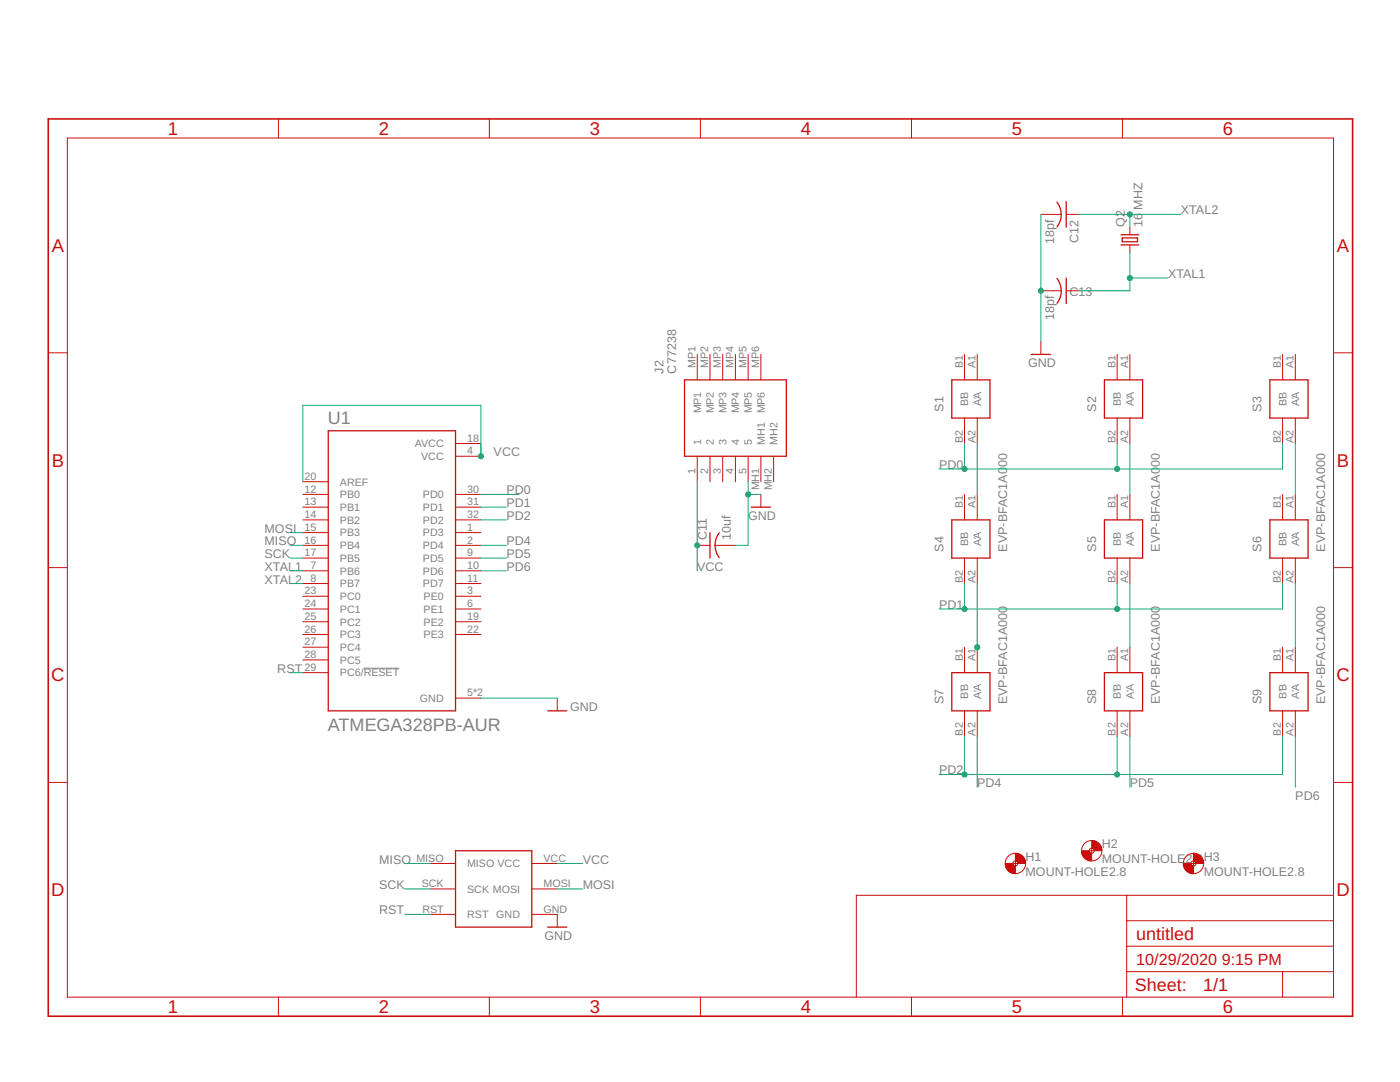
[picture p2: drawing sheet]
<svg xmlns="http://www.w3.org/2000/svg" width="279mm" height="216mm" viewBox="0 0 279 216" stroke-linecap="round" stroke-linejoin="round" font-family="sans-serif">
<path d="M72.6 133.3h7.1" fill="none" stroke="#808080" stroke-width=".2"/>
<g fill="none" stroke="#c90d0c" stroke-width=".25">
<path d="M210.9 40.3a4 4 0 0 1 0 5M210.9 55.6a4 4 0 0 1 0 4.9M212.8 40.2v5.1M212.8 55.5v5.1M223.7 46.8h3.6M223.7 48.9h3.6M224 47.5h3v.7h-3zM136.6 75.8h20.3v15.2h-20.3zM189.9 75.8h7.7v7.6h-7.7zM205.8 70.7h3.8M220.4 75.8h7.6v7.6h-7.6zM253.4 75.8h7.6v7.6h-7.6z"/>
<path d="M65.5 86h25.4v55.8h-25.4zM141.7 106.3v5.1M143.6 106.3a4 4 0 0 0-.1 5M149.9 101.2h3.9M189.9 103.7h7.7v7.7h-7.7zM220.4 103.7h7.6v7.7h-7.6zM253.4 103.7h7.6v7.7h-7.6zM189.9 134.2h7.7v7.6h-7.7zM220.4 134.2h7.6v7.6h-7.6zM253.4 134.2h7.6v7.6h-7.6zM109.3 141.8h3.8M90.9 169.8h15.2v15.2h-15.2z"/>
<path d="M109.3 185h3.8"/>
</g>
<g fill="none" stroke="#c90d0c" stroke-width=".2">
<path d="M13.4 27.5h252.7v171.5h-252.7zM55.6 23.7v3.8M97.7 23.7v3.8M139.8 23.7v3.8M181.9 23.7v3.8M224 23.7v3.8M207.7 42.8h4.1M207.7 58h4.1M212.8 42.8h2.5M212.8 58h2.5M225.5 45.3v1.5M225.5 48.9v1.5"/>
<path d="M9.6 70.4h3.8M139.1 70.7v5.1M141.7 70.7v5.1M144.2 70.7v5.1M146.8 70.7v5.1M149.3 70.7v5.1M151.8 70.7v5.1M192.5 70.7v5.1M195 70.7v5.1M207.7 68.2v2.5M222.9 70.7v5.1M225.5 70.7v5.1"/>
<path d="M256 70.7v5.1M258.5 70.7v5.1M266.1 70.4h3.8M60.4 98.7h5.1M60.4 96.1h5.1M90.9 91h5.1M90.9 98.7h5.1M90.9 88.5h5.1M139.1 91v5.1M141.7 91v5.1M144.2 91v5.1M146.8 91v5.1"/>
<path d="M149.3 91v5.1M151.8 91v5.1M151.8 98.7v2.5M154.4 91v5.1M192.5 83.4v5.1M192.5 98.7v5M195 83.4v5.1M195 98.7v5M222.9 83.4v5.1M222.9 98.7v5M225.5 83.4v5.1M225.5 98.7v5"/>
<path d="M256 83.4v5.1M256 98.7v5M258.5 83.4v5.1M258.5 98.7v5M9.6 113.3h3.8M60.4 101.2h5.1M60.4 103.7h5.1M60.4 106.3h5.1M60.4 108.8h5.1M60.4 111.4h5.1M60.4 113.9h5.1M60.4 116.4h5.1"/>
<path d="M60.4 119h5.1M90.9 101.2h5.1M90.9 103.7h5.1M90.9 106.3h5.1M90.9 108.8h5.1M90.9 111.4h5.1M90.9 113.9h5.1M90.9 116.4h5.1M90.9 119h5.1M139.1 108.8h2.6M142.7 108.8h4.1M192.5 111.4v5"/>
<path d="M195 111.4v5M222.9 111.4v5M225.5 111.4v5M256 111.4v5M258.5 111.4v5M266.1 113.3h3.8M60.4 121.5h5.1M60.4 124.1h5.1M60.4 126.6h5.1M60.4 129.1h5.1M60.4 131.7h5.1M60.4 134.2h5.1"/>
<path d="M90.9 139.3h5.1M90.9 121.5h5.1M90.9 124.1h5.1M90.9 126.6h5.1M111.2 139.3v2.5M192.5 129.1v5.1M195 129.1v5.1M222.9 129.1v5.1M225.5 129.1v5.1M256 129.1v5.1M258.5 129.1v5.1M9.6 156.1h3.8"/>
<path d="M192.5 141.8v5.1M195 141.8v5.1M222.9 141.8v5.1M225.5 141.8v5.1M256 141.8v5.1M258.5 141.8v5.1M266.1 156.1h3.8M85.8 172.3h5.1M85.8 177.4h5.1M106.1 172.3h5.1M106.1 177.4h5.1M202.1 172.3h1.1"/>
<path d="M202.6 171.8v1M217.4 169.8h1M217.9 169.2v1.1M224.9 178.6v20.4M237.7 172.3h1M238.2 171.8v1M266.1 178.6h-95.2v20.4M55.6 199v3.8M85.8 182.5h5.1M97.7 199v3.8M106.1 182.5h5.1v2.5M139.8 199v3.8"/>
<path d="M181.9 199v3.8M224 199v3.8M224.9 193.9h41.2M224.9 188.8h41.2M224.9 183.7h41.2M256 193.9v5.1"/>
<circle cx="202.6" cy="172.3" r="2.03"/>
<circle cx="202.6" cy="172.3" r=".51"/>
<circle cx="217.9" cy="169.8" r="2.03"/>
<circle cx="217.9" cy="169.8" r=".51"/>
<circle cx="238.2" cy="172.3" r="2.03"/>
<circle cx="238.2" cy="172.3" r=".51"/>
</g>
<g fill="#c90d0c" stroke="#c90d0c" stroke-width=".2">
<path d="M202.6 170.3a2.04 2.04 0 0 1 2.1 2h-1.5l-.1-.3-.5-.2z" fill-rule="evenodd"/>
<path d="M200.6 172.3h1.5l.2 .4 .3 .1v1.5a1.97 1.97 0 0 1-2-2z" fill-rule="evenodd"/>
<path d="M217.9 167.7a1.97 1.97 0 0 1 2 2.1h-1.5l-.1-.3-.4-.3z" fill-rule="evenodd"/>
<path d="M215.8 169.8h1.6l.2 .4 .3 .1v1.5a2 2 0 0 1-2.1-2z" fill-rule="evenodd"/>
<path d="M238.2 170.3a2.04 2.04 0 0 1 2 2h-1.5l-.1-.3-.4-.2z" fill-rule="evenodd"/>
<path d="M236.2 172.3h1.5l.2 .4 .3 .1v1.5a2 2 0 0 1-2-2z" fill-rule="evenodd"/>
</g>
<path d="M9.6 23.7h260.3v179.1h-260.3z" fill="none" stroke="#c90d0c" stroke-width=".32"/>
<g fill="none" stroke="#0dab76" stroke-width=".2">
<path d="M207.7 42.8v25.4M215.3 42.8h20.3M225.5 42.8v2.5M225.5 50.4v7.6h-10.2M225.5 55.5h7.6M96 98.7h7.6M96 91v-10.1h-35.6v15.2M139.1 96.1v17.8M149.3 96.1v12.7h-2.5M149.3 98.7h2.5M192.5 88.5v5.1M195 88.5v10.2"/>
<path d="M222.9 88.5v5.1M225.5 88.5v10.2M256 88.5v5.1h-68.6M258.5 88.5v10.2M57.9 108.8h2.5M57.9 116.4h2.5M57.9 111.4h2.5M57.9 113.9h2.5M57.9 106.3h2.5M96 108.8h5M96 101.2h5M96 103.7h5"/>
<path d="M96 111.4h5M96 113.9h5M192.5 116.4v5.1M195 116.4v12.7M222.9 116.4v5.1M225.5 116.4v12.7M256 116.4v5.1h-68.6M258.5 116.4v12.7M57.9 134.2h2.5M96 139.3h15.2M192.5 146.9v7.6M195 146.9v10.2"/>
<path d="M222.9 146.9v7.6M225.5 146.9v10.2M256 146.9v7.6h-68.6M258.5 146.9v10.2M80.8 177.4h5M80.8 172.3h5M111.2 177.4h5.1M111.2 172.3h5.1M80.8 182.5h5"/>
</g>
<g fill="#0dab76" stroke="#0dab76" stroke-width=".2">
<circle cx="149.3" cy="98.7" r=".51"/>
<circle cx="207.7" cy="58" r=".51"/>
<circle cx="195" cy="129.1" r=".51"/>
<circle cx="225.5" cy="42.8" r=".51"/>
<circle cx="222.9" cy="93.6" r=".51"/>
<circle cx="192.5" cy="93.6" r=".51"/>
<circle cx="222.9" cy="121.5" r=".51"/>
<circle cx="192.5" cy="121.5" r=".51"/>
<circle cx="222.9" cy="154.5" r=".51"/>
<circle cx="192.5" cy="154.5" r=".51"/>
<circle cx="225.5" cy="55.5" r=".51"/>
<circle cx="96" cy="91" r=".51"/>
<circle cx="139.1" cy="108.8" r=".51"/>
</g>
<g font-size="3.7" fill="#c90d0c">
<text x="33.5" y="26.9">1</text>
<text x="75.6" y="26.9">2</text>
<text x="117.7" y="26.9">3</text>
<text x="159.8" y="26.9">4</text>
<text x="201.9" y="26.9">5</text>
<text x="244.1" y="26.9">6</text>
<text x="10.3" y="50.3">A</text>
<text x="266.8" y="50.3">A</text>
<text x="10.3" y="93.1">B</text>
<text x="266.8" y="93.1">B</text>
<text x="10.2" y="136">C</text>
<text x="266.7" y="136">C</text>
<text x="10.2" y="178.8">D</text>
<text x="266.7" y="178.8">D</text>
<text x="33.5" y="202.2">1</text>
<text x="75.6" y="202.2">2</text>
<text x="117.7" y="202.2">3</text>
<text x="159.8" y="202.2">4</text>
<text x="201.9" y="202.2">5</text>
<text x="244.1" y="202.2">6</text>
</g>
<g font-size="3.6" fill="#808080">
<text x="65.4" y="84.5">U1</text>
<text x="65.5" y="145.8">ATMEGA328PB-AUR</text>
</g>
<g font-size="3.6" fill="#c90d0c">
<text x="226.8" y="187.5">untitled</text>
<text x="226.5" y="197.8">Sheet:</text>
<text x="240.1" y="197.7">1/1</text>
</g>
<g font-size="3.2" fill="#c90d0c">
<text x="226.8" y="192.6">10/29/2020</text>
<text x="243.8" y="192.6">9:15 PM</text>
</g>
<g font-size="2.5" fill="#808080">
<text x="228" y="41.8" transform="rotate(-90 228 41.8)">MHZ</text>
<text x="224.5" y="45.3" transform="rotate(-90 224.5 45.3)">Q2</text>
<text x="228" y="45.3" transform="rotate(-90 228 45.3)">16</text>
<text x="235.7" y="42.8">XTAL2</text>
<text x="210.4" y="48.7" transform="rotate(-90 210.4 48.7)">18pf</text>
<text x="215.2" y="48.4" transform="rotate(-90 215.2 48.4)">C12</text>
<text x="213.4" y="59">C13</text>
<text x="233.1" y="55.5">XTAL1</text>
<text x="210.4" y="63.9" transform="rotate(-90 210.4 63.9)">18pf</text>
<text x="132.4" y="74.5" transform="rotate(-90 132.4 74.5)">J2</text>
<text x="135" y="74.5" transform="rotate(-90 135 74.5)">C77238</text>
<text x="205.2" y="73.3">GND</text>
<text x="188.3" y="82.1" transform="rotate(-90 188.3 82.1)">S1</text>
<text x="218.8" y="82.1" transform="rotate(-90 218.8 82.1)">S2</text>
<text x="251.8" y="82.1" transform="rotate(-90 251.8 82.1)">S3</text>
<text x="98.5" y="91">VCC</text>
<text x="187.4" y="93.6">PD0</text>
<text x="201" y="93.3" transform="rotate(-90 201 93.3)">00</text>
<text x="231.5" y="93.3" transform="rotate(-90 231.5 93.3)">00</text>
<text x="101.1" y="98.7">PD0</text>
<text x="101.1" y="101.2">PD1</text>
<text x="52.8" y="106.3">MOSI</text>
<text x="101.1" y="103.7">PD2</text>
<text x="141.1" y="107.8" transform="rotate(-90 141.1 107.8)">C11</text>
<text x="145.9" y="107.8" transform="rotate(-90 145.9 107.8)">10uf</text>
<text x="149.3" y="103.7">GND</text>
<text x="52.8" y="108.8">MISO</text>
<text x="52.8" y="111.4">SCK</text>
<text x="52.8" y="113.9">XTAL1</text>
<text x="101.1" y="108.8">PD4</text>
<text x="101.1" y="111.4">PD5</text>
<text x="101.1" y="113.9">PD6</text>
<text x="139.2" y="113.9">VCC</text>
<text x="188.3" y="110.1" transform="rotate(-90 188.3 110.1)">S4</text>
<text x="201" y="110.1" transform="rotate(-90 201 110.1)">EVP-BFAC1A0</text>
<text x="218.8" y="110.1" transform="rotate(-90 218.8 110.1)">S5</text>
<text x="231.5" y="110.1" transform="rotate(-90 231.5 110.1)">EVP-BFAC1A0</text>
<text x="251.8" y="110.1" transform="rotate(-90 251.8 110.1)">S6</text>
<text x="264.5" y="110.1" transform="rotate(-90 264.5 110.1)">EVP-BFAC1A000</text>
<text x="52.8" y="116.4">XTAL2</text>
<text x="187.4" y="121.5">PD1</text>
<text x="55.3" y="134.2">RST</text>
<text x="113.8" y="141.8">GND</text>
<text x="188.3" y="140.6" transform="rotate(-90 188.3 140.6)">S7</text>
<text x="201" y="140.6" transform="rotate(-90 201 140.6)">EVP-BFAC1A000</text>
<text x="218.8" y="140.6" transform="rotate(-90 218.8 140.6)">S8</text>
<text x="231.5" y="140.6" transform="rotate(-90 231.5 140.6)">EVP-BFAC1A000</text>
<text x="251.8" y="140.6" transform="rotate(-90 251.8 140.6)">S9</text>
<text x="264.5" y="140.6" transform="rotate(-90 264.5 140.6)">EVP-BFAC1A000</text>
<text x="187.4" y="154.5">PD2</text>
<text x="195" y="157.1">PD4</text>
<text x="225.5" y="157.1">PD5</text>
<text x="258.5" y="159.6">PD6</text>
<text x="75.7" y="172.3">MISO</text>
<text x="116.3" y="172.3">VCC</text>
<text x="204.7" y="171.7">H1</text>
<text x="219.9" y="172.2">MOUNT-HOLE2.8H3</text>
<text x="219.9" y="169.2">H2</text>
<text x="75.7" y="177.4">SCK</text>
<text x="116.3" y="177.4">MOSI</text>
<text x="204.7" y="174.8">MOUNT-HOLE2.8</text>
<text x="240.2" y="174.8">MOUNT-HOLE2.8</text>
<text x="75.7" y="182.5">RST</text>
<text x="108.7" y="187.5">GND</text>
</g>
<g font-size="2.1" fill="#808080">
<text x="138.8" y="73.5" transform="rotate(-90 138.8 73.5)">MP1</text>
<text x="141.3" y="73.5" transform="rotate(-90 141.3 73.5)">MP2</text>
<text x="143.9" y="73.5" transform="rotate(-90 143.9 73.5)">MP3</text>
<text x="146.4" y="73.5" transform="rotate(-90 146.4 73.5)">MP4</text>
<text x="149" y="73.5" transform="rotate(-90 149 73.5)">MP5</text>
<text x="151.5" y="73.5" transform="rotate(-90 151.5 73.5)">MP6</text>
<text x="192.1" y="73.5" transform="rotate(-90 192.1 73.5)">B1</text>
<text x="194.7" y="73.5" transform="rotate(-90 194.7 73.5)">A1</text>
<text x="222.6" y="73.5" transform="rotate(-90 222.6 73.5)">B1</text>
<text x="225.1" y="73.5" transform="rotate(-90 225.1 73.5)">A1</text>
<text x="255.6" y="73.5" transform="rotate(-90 255.6 73.5)">B1</text>
<text x="258.2" y="73.5" transform="rotate(-90 258.2 73.5)">A1</text>
<text x="139.9" y="82.5" transform="rotate(-90 139.9 82.5)">MP1</text>
<text x="142.5" y="82.5" transform="rotate(-90 142.5 82.5)">MP2</text>
<text x="145" y="82.5" transform="rotate(-90 145 82.5)">MP3</text>
<text x="147.5" y="82.5" transform="rotate(-90 147.5 82.5)">MP4</text>
<text x="150.1" y="82.5" transform="rotate(-90 150.1 82.5)">MP5</text>
<text x="152.6" y="82.5" transform="rotate(-90 152.6 82.5)">MP6</text>
<text x="193.2" y="81.1" transform="rotate(-90 193.2 81.1)">B'B</text>
<text x="195.8" y="81.1" transform="rotate(-90 195.8 81.1)">A'A</text>
<text x="223.7" y="81.1" transform="rotate(-90 223.7 81.1)">B'B</text>
<text x="226.3" y="81.1" transform="rotate(-90 226.3 81.1)">A'A</text>
<text x="256.7" y="81.1" transform="rotate(-90 256.7 81.1)">B'B</text>
<text x="259.3" y="81.1" transform="rotate(-90 259.3 81.1)">A'A</text>
<text x="82.8" y="89.3">AVCC</text>
<text x="93.2" y="88.1">18</text>
<text x="139.9" y="88.7" transform="rotate(-90 139.9 88.7)">1</text>
<text x="142.5" y="88.7" transform="rotate(-90 142.5 88.7)">2</text>
<text x="145" y="88.7" transform="rotate(-90 145 88.7)">3</text>
<text x="147.5" y="88.7" transform="rotate(-90 147.5 88.7)">4</text>
<text x="150.1" y="88.7" transform="rotate(-90 150.1 88.7)">5</text>
<text x="152.6" y="88.7" transform="rotate(-90 152.6 88.7)">MH1</text>
<text x="155.2" y="88.7" transform="rotate(-90 155.2 88.7)">MH2</text>
<text x="192.1" y="88.4" transform="rotate(-90 192.1 88.4)">B2</text>
<text x="194.7" y="88.4" transform="rotate(-90 194.7 88.4)">A2</text>
<text x="222.6" y="88.4" transform="rotate(-90 222.6 88.4)">B2</text>
<text x="225.1" y="88.4" transform="rotate(-90 225.1 88.4)">A2</text>
<text x="255.6" y="88.4" transform="rotate(-90 255.6 88.4)">B2</text>
<text x="258.2" y="88.4" transform="rotate(-90 258.2 88.4)">A2</text>
<text x="60.8" y="95.8">20</text>
<text x="84.1" y="91.8">VCC</text>
<text x="93.2" y="90.7">4</text>
<text x="138.8" y="94.6" transform="rotate(-90 138.8 94.6)">1</text>
<text x="141.3" y="94.6" transform="rotate(-90 141.3 94.6)">2</text>
<text x="143.9" y="94.6" transform="rotate(-90 143.9 94.6)">3</text>
<text x="146.4" y="94.6" transform="rotate(-90 146.4 94.6)">4</text>
<text x="149" y="94.6" transform="rotate(-90 149 94.6)">5</text>
<text x="60.8" y="98.3">12</text>
<text x="60.8" y="100.8">13</text>
<text x="67.8" y="99.4">PB0</text>
<text x="67.8" y="102">PB1</text>
<text x="67.8" y="96.9">AREF</text>
<text x="84.4" y="99.4">PD0</text>
<text x="84.4" y="102">PD1</text>
<text x="93.2" y="98.3">30</text>
<text x="93.2" y="100.8">31</text>
<text x="151.5" y="97.9" transform="rotate(-90 151.5 97.9)">MH1</text>
<text x="154" y="97.9" transform="rotate(-90 154 97.9)">MH2</text>
<text x="192.1" y="101.4" transform="rotate(-90 192.1 101.4)">B1</text>
<text x="194.7" y="101.4" transform="rotate(-90 194.7 101.4)">A1</text>
<text x="222.6" y="101.4" transform="rotate(-90 222.6 101.4)">B1</text>
<text x="225.1" y="101.4" transform="rotate(-90 225.1 101.4)">A1</text>
<text x="255.6" y="101.4" transform="rotate(-90 255.6 101.4)">B1</text>
<text x="258.2" y="101.4" transform="rotate(-90 258.2 101.4)">A1</text>
<text x="60.8" y="103.4">14</text>
<text x="60.8" y="105.9">15</text>
<text x="67.8" y="104.5">PB2</text>
<text x="67.8" y="107">PB3</text>
<text x="84.4" y="104.5">PD2</text>
<text x="84.4" y="107">PD3</text>
<text x="93.2" y="103.4">32</text>
<text x="93.2" y="105.9">1</text>
<text x="60.8" y="108.5">16</text>
<text x="60.8" y="111">17</text>
<text x="62" y="113.5">7</text>
<text x="67.8" y="109.6">PB4</text>
<text x="67.8" y="112.1">PB5</text>
<text x="84.4" y="109.6">PD4</text>
<text x="84.4" y="112.1">PD5</text>
<text x="93.2" y="108.5">2</text>
<text x="93.2" y="111">9</text>
<text x="93.2" y="113.5">10</text>
<text x="193.2" y="109" transform="rotate(-90 193.2 109)">B'B</text>
<text x="195.8" y="109" transform="rotate(-90 195.8 109)">A'A</text>
<text x="223.7" y="109" transform="rotate(-90 223.7 109)">B'B</text>
<text x="226.3" y="109" transform="rotate(-90 226.3 109)">A'A</text>
<text x="256.7" y="109" transform="rotate(-90 256.7 109)">B'B</text>
<text x="259.3" y="109" transform="rotate(-90 259.3 109)">A'A</text>
<text x="60.8" y="118.6">23</text>
<text x="62" y="116.1">8</text>
<text x="67.8" y="114.7">PB6</text>
<text x="67.8" y="117.2">PB7</text>
<text x="67.8" y="119.7">PC0</text>
<text x="84.4" y="114.7">PD6</text>
<text x="84.4" y="117.2">PD7</text>
<text x="84.5" y="119.7">PE0</text>
<text x="93.2" y="116.1">11</text>
<text x="93.2" y="118.6">3</text>
<text x="192.1" y="116.3" transform="rotate(-90 192.1 116.3)">B2</text>
<text x="194.7" y="116.3" transform="rotate(-90 194.7 116.3)">A2</text>
<text x="222.6" y="116.3" transform="rotate(-90 222.6 116.3)">B2</text>
<text x="225.1" y="116.3" transform="rotate(-90 225.1 116.3)">A2</text>
<text x="255.6" y="116.3" transform="rotate(-90 255.6 116.3)">B2</text>
<text x="258.2" y="116.3" transform="rotate(-90 258.2 116.3)">A2</text>
<text x="60.8" y="121.2">24</text>
<text x="60.8" y="123.7">25</text>
<text x="67.8" y="122.3">PC1</text>
<text x="67.8" y="124.8">PC2</text>
<text x="84.5" y="122.3">PE1</text>
<text x="84.5" y="124.8">PE2</text>
<text x="93.2" y="121.2">6</text>
<text x="93.2" y="123.7">19</text>
<text x="60.8" y="126.2">26</text>
<text x="60.8" y="128.8">27</text>
<text x="60.8" y="131.3">28</text>
<text x="67.8" y="127.4">PC3</text>
<text x="67.8" y="129.9">PC4</text>
<text x="84.5" y="127.4">PE3</text>
<text x="93.2" y="126.2">22</text>
<text x="192.1" y="131.9" transform="rotate(-90 192.1 131.9)">B1</text>
<text x="194.7" y="131.9" transform="rotate(-90 194.7 131.9)">A1</text>
<text x="222.6" y="131.9" transform="rotate(-90 222.6 131.9)">B1</text>
<text x="225.1" y="131.9" transform="rotate(-90 225.1 131.9)">A1</text>
<text x="255.6" y="131.9" transform="rotate(-90 255.6 131.9)">B1</text>
<text x="258.2" y="131.9" transform="rotate(-90 258.2 131.9)">A1</text>
<text x="60.8" y="133.9">29</text>
<text x="67.8" y="132.4">PC5</text>
<text x="67.8" y="135">PC6/RESET</text>
<text x="83.8" y="140.1">GND</text>
<text x="93.2" y="138.9">5*2</text>
<text x="193.2" y="139.5" transform="rotate(-90 193.2 139.5)">B'B</text>
<text x="195.8" y="139.5" transform="rotate(-90 195.8 139.5)">A'A</text>
<text x="223.7" y="139.5" transform="rotate(-90 223.7 139.5)">B'B</text>
<text x="226.3" y="139.5" transform="rotate(-90 226.3 139.5)">A'A</text>
<text x="256.7" y="139.5" transform="rotate(-90 256.7 139.5)">B'B</text>
<text x="259.3" y="139.5" transform="rotate(-90 259.3 139.5)">A'A</text>
<text x="192.1" y="146.8" transform="rotate(-90 192.1 146.8)">B2</text>
<text x="194.7" y="146.8" transform="rotate(-90 194.7 146.8)">A2</text>
<text x="222.6" y="146.8" transform="rotate(-90 222.6 146.8)">B2</text>
<text x="225.1" y="146.8" transform="rotate(-90 225.1 146.8)">A2</text>
<text x="255.6" y="146.8" transform="rotate(-90 255.6 146.8)">B2</text>
<text x="258.2" y="146.8" transform="rotate(-90 258.2 146.8)">A2</text>
<text x="83.1" y="172">MISO</text>
<text x="93.2" y="173.1">MISO VCC</text>
<text x="108.5" y="172">VCC</text>
<text x="84.2" y="177">SCK</text>
<text x="93.2" y="178.1">SCK MOSI</text>
<text x="108.5" y="177">MOSI</text>
<text x="84.3" y="182.1">RST</text>
<text x="93.2" y="183.2">RST</text>
<text x="99" y="183.2">GND</text>
<text x="108.5" y="182.1">GND</text>
</g>
</svg>
